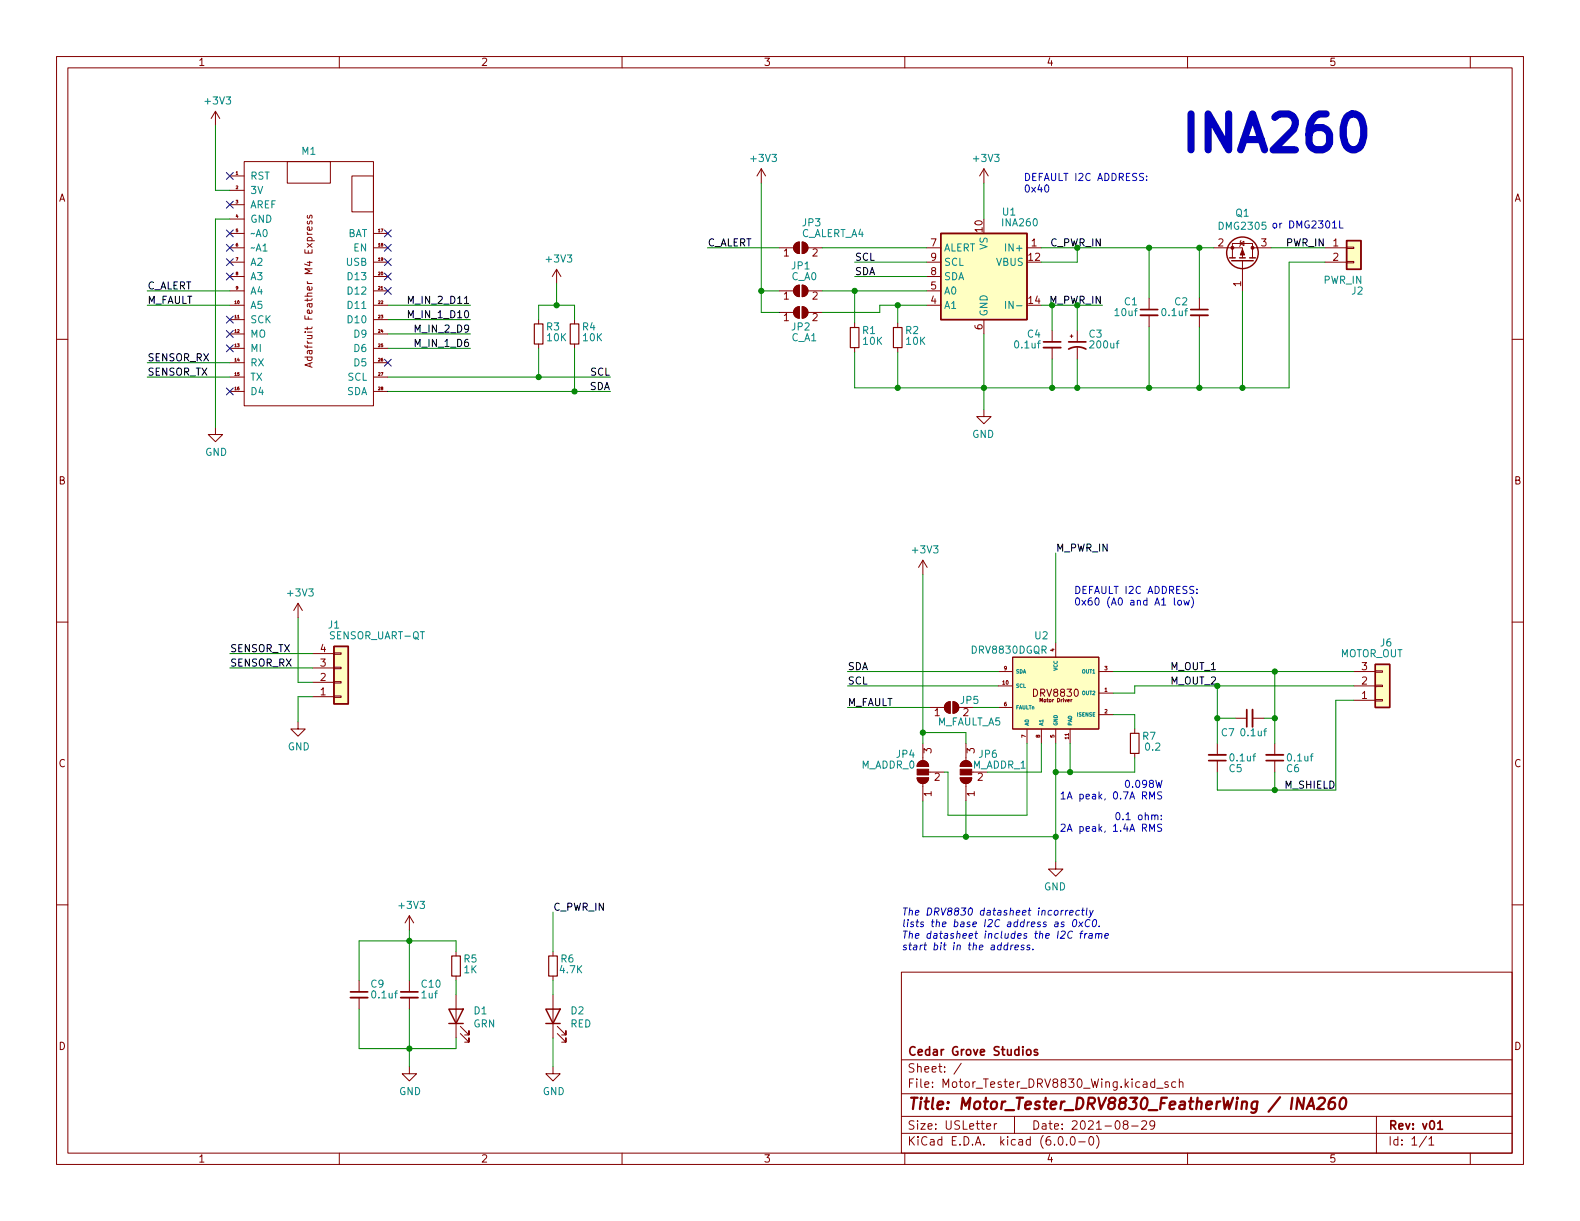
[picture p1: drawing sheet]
<svg xmlns="http://www.w3.org/2000/svg" width="279mm" height="216mm" viewBox="0 0 279 216" stroke-linecap="round" stroke-linejoin="round" font-family="sans-serif">
<g fill="none" stroke="#840000" stroke-width=".18">
<path d="M10 10h259.4v195.9h-259.4zM12 12h255.4v191.9h-255.4zM38.1 19.7l-.8 1.3M38.1 19.7v2.5M38.1 19.7l.8 1.3M60 10v2M110 10v2M160 10v2M210 10v2M260 10v2M40.6 31.1h2.6M40.6 33.7h2.6"/>
<path d="M40.6 36.2h2.6M40.6 38.7h2.6M43.2 28.6h22.8v43.2h-22.8zM50.8 28.6h7.6v3.8h-7.6zM54.4 39.1l-.1 .3 .2 .2h.2l.1-.5h.3v.5M54.4 38.1l-.1 .3 .2 .2 .2-.1 .1-.4h.3v.5M62.2 31.1h3.8v6.4h-3.8zM134.6 29.8l-.7 1.3M134.6 29.8v2.6M134.6 29.8l.8 1.3M174 29.8v2.6M174 29.8l-.8 1.3"/>
<path d="M174 29.8l.8 1.3M10 60h2M40.6 43.8h2.6M40.6 51.4h2.6M40.6 54h2.6M40.6 48.9h2.6M40.6 46.4h2.6M40.6 56.5h2.6M40.6 59.1h2.6M40.6 41.3h2.6M55.1 40.2l.1 .3-.2 .2-.6-.1v-.4l.2-.1 .2 .6M66 43.8h2.6"/>
<path d="M66 51.4h2.6M66 54h2.6M66 48.9h2.6M66 46.4h2.6M66 56.5h2.6M66 59.1h2.6M66 41.3h2.6M95.2 56.5v.8M98.4 47.6l-.7 1.3M98.4 47.6v2.6M98.4 47.6l.8 1.3M101.6 56.5v.8"/>
<path d="M137.8 43.8h2.5M137.8 55.2h2.5M137.8 51.4h2.5M140.6 43.1l.7-.3v2a1.02 1.02 0 0 1-.9-.6 1.02 1.02 0 0 1 .2-1.1zM140.6 54.5l.7-.3v2.1a1.02 1.02 0 0 1-.9-.7 1.02 1.02 0 0 1 .2-1.1zM140.6 50.7l.7-.3v2.1a1.02 1.02 0 0 1-.9-.7 1.02 1.02 0 0 1 .2-1.1zM141.9 42.8a1.02 1.02 0 0 1 1 1 1.02 1.02 0 0 1-1 1zM141.9 54.2a1.02 1.02 0 0 1 1 1 1.02 1.02 0 0 1-1 1.1zM141.9 50.4a1.02 1.02 0 0 1 1 1 1.02 1.02 0 0 1-1 1.1zM142.9 43.8h2.5M142.9 55.2h2.5M142.9 51.4h2.5"/>
<path d="M151.1 57.2v.7M158.7 57.2v.7M163.8 43.8h2.6M163.8 51.4h2.6M163.8 54h2.6M163.8 48.9h2.6M163.8 46.4h2.6M174 56.5v2.6M181.6 43.8h2.5M186.1 58.4v2.1M189.2 59.4h.5M189.5 59.2v.5"/>
<path d="M190.5 58.4v2.1M203.2 52.7v2M203.2 55.8v2M212.1 52.7v2M212.1 55.8v2M214.6 43.8h5.1v1.8M217.9 45.6v-2.5h3.6v2.5M219.3 43.1l.7-.4v.7zM219.5 42.5l-.2 .2v.7l-.1 .2M219.7 46.1v5.3M221.5 43.8h3.3M234.3 43.8h3.8"/>
<path d="M234.3 46.4h3.8M238.1 46.2h1.3v.3h-1.3zM238.1 43.7h1.3v.2h-1.3zM267.4 60h2M38.1 75.6v1.2h1.3l-1.3 1.3-1.3-1.3h1.3M40.6 61.6h2.6M40.6 64.1h2.6M40.6 66.7h2.6M40.6 69.2h2.6M54.8 64.2v.6M55.2 64.1l-1.3 .4 1.3 .5M66 61.6h2.6"/>
<path d="M66 64.1h2.6M66 66.7h2.6M66 69.2h2.6M95.2 60.8v.8M101.6 60.8v.8M151.1 61.5v.7M158.7 61.5v.7M174 72.4v1.3h-1.3l1.3 1.2 1.3-1.2h-1.3M186.1 61.5v2M190.5 61.5v2M163.2 99.1v2.5M163.2 99.1l-.8 1.2"/>
<path d="M163.2 99.1l.8 1.2M10 110h2M52.7 106.7l-.8 1.3M52.7 106.7v2.5M52.7 106.7l.8 1.3M55.2 118.1h3.9M55.2 115.6h3.9M59.1 115.4h1.2v.3h-1.2zM59.1 118h1.2v.2h-1.2zM176.5 118.7h2.6M179.1 116.2h15.2v12.7h-15.2zM186.7 113.7v2.5"/>
<path d="M194.3 118.7h2.5M239.4 118.7h3.8M243.2 118.6h1.3v.3h-1.3zM267.4 110h2M52.7 127.6v1.3h1.3l-1.3 1.3-1.3-1.3h1.3M55.2 123.2h3.9M55.2 120.7h3.9M59.1 120.5h1.2v.3h-1.2zM59.1 123.1h1.2v.2h-1.2zM162.2 137.5h2a1.02 1.02 0 0 1-1 1.1 1.02 1.02 0 0 1-1-1.1zM162.5 134.8a1.02 1.02 0 0 1 1.1-.2 1.02 1.02 0 0 1 .6 .9h-2zM163.2 131.4v3.1"/>
<path d="M163.2 138.6v3M164.2 136.5h2.8M164.5 125.1h2.5M167.3 124.4l.7-.3v2a1.02 1.02 0 0 1-.9-.6 1.02 1.02 0 0 1 .2-1.1zM168.5 124.1a1.02 1.02 0 0 1 1 1 1.02 1.02 0 0 1-1 1zM169.8 137.5h2a1.02 1.02 0 0 1-1 1.1 1.02 1.02 0 0 1-1-1.1zM170.1 134.8a1.02 1.02 0 0 1 1.1-.2 1.02 1.02 0 0 1 .6 .9h-2zM170.8 131.4v3.1M170.8 138.6v3M176.5 121.3h2.6M176.5 125.1h2.6M181.6 128.9v2.5"/>
<path d="M184.1 128.9v2.5M186.7 128.9v2.5M189.2 128.9v2.5M189.4 123.7v.4M194.3 122.6h2.5M194.3 126.4h2.5M200.7 128.9v.8M200.7 133.2v.8M215.3 131.4v2.1M215.3 134.5v2M218.4 127h2.1M221.5 127h2"/>
<path d="M225.4 131.4v2.1M225.4 134.5v2M239.4 123.8h3.8M239.4 121.3h3.8M243.2 121.2h1.3v.2h-1.3zM243.2 123.7h1.3v.3h-1.3zM10 160h2M186.7 152.4v1.3h-1.3l1.3 1.2 1.3-1.2h-1.3M267.4 160h2M63.5 173.4v2M63.5 176.4v2M72.4 161.9l-.8 1.3"/>
<path d="M72.4 161.9v2.6M72.4 173.4v2M72.4 176.4v2M72.4 161.9l.8 1.3M80.6 168.3v.7M80.6 172.6v.8M80.6 175.9v7.6M97.8 168.3v.7M97.8 172.6v.8M97.8 175.9v7.6M159.4 171.9h108v32h-108zM72.4 188.6v1.3h1.3l-1.3 1.2-1.3-1.2h1.3"/>
<path d="M81.4 182.8l1.5 1.5v-.8v.8h-.7M81.4 181.5l1.5 1.5v-.8v.8h-.7M97.8 188.6v1.3h1.3l-1.3 1.2-1.3-1.2h1.3M98.6 182.8l1.5 1.5v-.8v.8h-.8M98.6 181.5l1.5 1.5v-.8v.8h-.8M159.4 197.4h108M159.4 193.4h108M159.4 187.4h108M170 188l-1.3 1.9M174.5 199.2l.7-.2-.1-.3h-.4l-.2 .2v.7h.6M175.8 198.7v1M176.3 198.7h-.3l-.2 .3"/>
<path d="M179.4 197.4v3M198.9 198.8l-.3-.3 .1-.2 .2-.1h.4l.2 .3-.1 .2-.6 .2-.2 .2 .1 .4 .2 .2 .4-.1 .2-.2-.1-.4-.2-.2M200.1 199.1h1.2M201.9 198.3l.6-.1 .2 .1 .1 .3-1 1.1h1M204.2 198.8l-.3 .3-.4-.1-.2-.2 .2-.6h.4l.2 .1a.99 .99 0 0 1-.3 1.4h-.3M204.2 191.4l-.4-.1-.3 .3v.4l.1 .2h.6M204.2 190.8v1.5M204.5 192.4h1.2M206.5 191.4l-.3-.1-.2 .2v.2l.5 .2v.3h-.5M207.9 191.4l-.4-.1-.3 .3v.4l.1 .2h.6M208.5 191.4l.3-.1 .3 .1 .1 .9M208.5 190.8v1.5"/>
<path d="M243.4 197.4v6.5M60 203.9v2M110 203.9v2M159.4 200.4h108M160 203.9v2M187.3 201h.2a.81 .81 0 0 1 .6 .6 .81 .81 0 0 1-.3 .8l-.2 .1a.81 .81 0 0 1-.6-.6 .81 .81 0 0 1 .3-.9zM188.6 202.3v.2M189.5 201h.1a.81 .81 0 0 1 .6 .6 .81 .81 0 0 1-.3 .8l-.1 .1a.81 .81 0 0 1-.6-.6 .81 .81 0 0 1 .3-.9zM190.8 201.9h1.1M192.8 201h.1a.81 .81 0 0 1 .6 .6 .81 .81 0 0 1-.3 .8l-.2 .1a.81 .81 0 0 1-.5-.6 .81 .81 0 0 1 .3-.9zM193.9 200.8a1.72 1.72 0 0 1 0 2.2M210 203.9v2"/>
<path d="M252.3 200.9l-1.3 1.9M252.7 201.4l.4-.4v1.5M252.7 202.5h.8M260 203.9v2"/>
</g>
<g fill="none" stroke="#840000" stroke-width=".3">
<path d="M201.7 54.7h3M210.6 54.7h3M184.5 60.5h3.1M189 60.5h3M189 61.7a3.2 3.2 0 0 1 3 0M213.7 134.5h3.1M220.5 125.5v3M223.9 134.5h3M62 175.4h3M70.9 175.4h3M181.6 185.7l.2-.1 .4 .1 .1 .6-.1 .2-.4 .1-.2-.2zM183.5 185.7l-.4-.1-.2 .2 .1 .2 .5 .1v.4h-.6"/>
<path d="M254.2 198.6l.5-.4v1.5M254.2 199.7h.9"/>
</g>
<path d="M230.6 194.1l-.2 2-.9-2-.3 2M231.1 196.1l.9-2 .4 2M231.3 195.5h1M233.2 194.3l.3-.2h.5a.45 .45 0 0 1 .3 .6l-.2 .3-1.2 1.1h1.2M236.1 194.1a.91 .91 0 0 0-1.1 .9l-.1 .7 .2 .3a.66 .66 0 0 0 1-.3v-.5l-.1-.2a.66 .66 0 0 0-1 .2M237.2 194.3a.46 .46 0 0 1 .5-.2 .46 .46 0 0 1 .3 .4 1.15 1.15 0 0 1-.8 1.6l-.1-.1a1.54 1.54 0 0 1 .1-1.7z" fill="none" stroke="#840000" stroke-width=".4"/>
<g fill="#840000" stroke="#840000" stroke-width=".18">
<path d="M140.6 43.1l.7-.3v2a1.02 1.02 0 0 1-.9-.6 1.02 1.02 0 0 1 .2-1.1z"/>
<path d="M141.9 42.8a1.02 1.02 0 0 1 1 1 1.02 1.02 0 0 1-1 1z"/>
<path d="M140.6 54.5l.7-.3v2.1a1.02 1.02 0 0 1-.9-.7 1.02 1.02 0 0 1 .2-1.1z"/>
<path d="M141.9 54.2a1.02 1.02 0 0 1 1 1 1.02 1.02 0 0 1-1 1.1z"/>
<path d="M140.6 50.7l.7-.3v2.1a1.02 1.02 0 0 1-.9-.7 1.02 1.02 0 0 1 .2-1.1z"/>
<path d="M141.9 50.4a1.02 1.02 0 0 1 1 1 1.02 1.02 0 0 1-1 1.1z"/>
<path d="M162.2 137.5h2a1.02 1.02 0 0 1-1 1.1 1.02 1.02 0 0 1-1-1.1z"/>
<path d="M162.2 136h2v1h-2z"/>
<path d="M162.5 134.8a1.02 1.02 0 0 1 1.1-.2 1.02 1.02 0 0 1 .6 .9h-2z"/>
<path d="M167.3 124.4l.7-.3v2a1.02 1.02 0 0 1-.9-.6 1.02 1.02 0 0 1 .2-1.1z"/>
<path d="M168.5 124.1a1.02 1.02 0 0 1 1 1 1.02 1.02 0 0 1-1 1z"/>
<path d="M169.8 137.5h2a1.02 1.02 0 0 1-1 1.1 1.02 1.02 0 0 1-1-1.1z"/>
<path d="M169.8 136h2v1h-2z"/>
<path d="M170.1 134.8a1.02 1.02 0 0 1 1.1-.2 1.02 1.02 0 0 1 .6 .9h-2z"/>
<path d="M219.7 44.1l.4 1h-.8z"/>
<circle cx="217.9" cy="43.8" r=".25"/>
<circle cx="221.5" cy="43.8" r=".25"/>
</g>
<path d="M94.5 57.3h1.5v3.5h-1.5zM100.8 57.3h1.6v3.5h-1.6zM150.4 57.9h1.5v3.6h-1.5zM158 57.9h1.5v3.6h-1.5zM199.9 129.7h1.5v3.5h-1.5zM79.9 169h1.5v3.6h-1.5zM97 169h1.6v3.6h-1.6z" fill="none" stroke="#840000" stroke-width=".2"/>
<g fill="#ffffc2" stroke="#ffffc2" stroke-width=".18">
<path d="M166.4 41.3h15.2v15.2h-15.2z"/>
<path d="M59.1 114.3h2.5v10.2h-2.5z"/>
<path d="M243.2 117.5h2.5v7.6h-2.5z"/>
<path d="M179.1 116.2h15.2v12.7h-15.2z"/>
<path d="M238.1 42.5h2.6v5.1h-2.6z"/>
</g>
<g fill="none" stroke="#840000" stroke-width=".25">
<path d="M166.4 41.3h15.2v15.2h-15.2zM217.4 45.6h1M217.8 46.1h3.8M219.2 45.6h1M221 45.6h1M238.1 42.5h2.6v5.1h-2.6zM59.1 114.3h2.5v10.2h-2.5zM243.2 117.5h2.5v7.6h-2.5zM79.4 178.4h2.5l-1.3 2.6zM96.5 178.4h2.6l-1.3 2.6zM79.4 181h2.5M96.5 181h2.6"/>
<circle cx="219.7" cy="44.7" r="2.79"/>
</g>
<path d="M177.8 43.1v1.3M177.8 53.3v1.2" fill="none" stroke="#008484" stroke-width=".18"/>
<path d="M201.7 55.8h3M210.6 55.8h3M184.5 61.5h3.1M213.7 133.5h3.1M221.5 125.5v3M223.9 133.5h3M62 176.4h3M70.9 176.4h3" fill="none" stroke="#840000" stroke-width=".33"/>
<path d="M72.2 53.7v-1.3l.4 .9 .5-.9v1.3M72.2 56.2v-1.3l.4 .9 .5-.9v1.3" fill="none" stroke="#000" stroke-width=".18"/>
<g fill="none" stroke="#0000c2" stroke-width=".18">
<path d="M184.9 32.8l.1-.1a.68 .68 0 0 1 .5 .6 .68 .68 0 0 1-.5 .7l-.1-.2-.2-.3zM202.8 31.8v.1M202.8 31.1v.2M236.9 39v1.3h.6M207.7 105.7v1.1l.1 .2M208.4 106.2l.3-.1 .2 .3v.4l-.2 .2-.3-.1-.1-.1zM209.4 106.1l.2 .9 .2-.6 .3 .6 .2-.9M210.7 105.5a1.46 1.46 0 0 1 0 2M211.7 104.8v.1M211.7 104.2v.1M199.1 138.1l.2-.1a.68 .68 0 0 1 .5 .6 .68 .68 0 0 1-.5 .6l-.2-.1-.1-.3zM187.6 145.9l.5-.2 .3 .4-.8 .9h.8"/>
<path d="M187.6 140.4l.4-.4v1.3M187.6 141.3h.8M188.7 147l.5-1.3 .4 1.3M188.7 141.3l.5-1.3 .4 1.3M188.9 146.6h.6M188.9 140.9h.6M197.4 143.8l.2-.1a.68 .68 0 0 1 .5 .6 .68 .68 0 0 1-.5 .7l-.2-.2-.1-.3zM178.2 167.2h-.5l-.2 .5 .2 .3 .4-.1M178.3 166.7l-.2 1.3M178.8 167.1l-.1 .9M179.2 167.1l-.4 .2M179.5 167.5l.6-.1v-.2l-.4-.1-.2 .2v.6h.5"/>
<path d="M181.1 167.2l-.3-.1-.2 .2 .4 .3v.3h-.5M182.1 167.2l-.3-.1-.2 .2 .5 .3-.1 .3h-.4M182.6 167.8v.2M188.2 163.1l-.3-.1-.2 .3 .4 .2v.3h-.5M188.5 161l-.1 .8M188.8 161l-.3 .2M189.2 161.4l.6-.1-.1-.3h-.4l-.2 .6 .2 .2h.4M189.7 164.8a.61 .61 0 0 0-.9 .3 .61 .61 0 0 0 .5 .8l.2-.1M189.9 162.7l.3-.1a.75 .75 0 0 1-.3 1.3l-.2-.2-.1-.3zM190.8 163l.6 .9M190.9 161h-.5l-.2 .6 .2 .2h.4M191 165.1h.4"/>
<path d="M191.3 161h.4M191.5 160.6l-.1 1 .2 .2M191.5 164.6l-.3 .2-.2 1.1M191.5 163l-.8 .9M191.9 165.1l-.1 .8M192.2 160.6l-.1 1 .1 .2M192.2 165.1l-.4 .2M192.6 165.1h.5v.8M192.7 161l.2 .8M192.8 162.7a.61 .61 0 0 0-.9 .4 .61 .61 0 0 0 .5 .8l.2-.2M193.2 165.4h-.5l-.2 .2 .2 .3 .4-.1M193.3 161l-.5 1.1-.2 .1"/>
<path d="M193.4 162.7l.3-.1a.75 .75 0 0 1-.3 1.3l-.2-.2v-.3zM193.8 165.2l.2-.1h.3l-.1 .8M193.8 165.1l-.1 .8M194.3 165.2l.2-.1h.3v.8M194.4 163.7v.2M195.4 165.5l.6-.1v-.3h-.4l-.2 .1v.6h.5"/>
</g>
<path d="M238.1 20.7a1.52 1.52 0 0 1 1.6-.5 1.52 1.52 0 0 1 1.2 1.2 4.9 4.9 0 0 1-.6 4.8 1.51 1.51 0 0 1-2.5-.9 5.4 5.4 0 0 1 .3-4.6z" fill="none" stroke="#0000c2" stroke-width="1.3"/>
<g fill="none" stroke="#008400" stroke-width=".18">
<path d="M38.1 22.2v11.5h2.5M40.6 38.7h-2.5v36.9M134.6 32.4v22.8h3.2M174 32.4v6.3M26 54h14.6M26 51.4h14.6M68.6 54h14.6M68.6 59.1h14.6M68.6 56.5h14.6M95.2 56.5v-2.5h6.4v2.5M98.4 50.2v3.8M125.1 43.8h12.7"/>
<path d="M134.6 51.4h3.2M145.4 43.8h18.4M145.4 51.4h18.4M151.1 51.4v5.8M151.1 46.4h12.7M151.1 48.9h12.7M158.7 54v3.2M163.8 54h-8.2v1.2h-10.2M174 59.1v13.3M184.1 43.8h30.5M184.1 54h10.8M186.1 54v4.4"/>
<path d="M190.5 43.8v2.6h-6.4M190.5 54v4.4M203.2 43.8v8.9M203.2 57.8v10.8M212.1 43.8v8.9M212.1 57.8v10.8M219.7 51.4v17.2M224.8 43.8h9.5M234.3 46.4h-6.3v22.2h-76.9v-6.4M26 66.7h14.6M26 64.1h14.6M68.6 66.7h39.3"/>
<path d="M68.6 69.2h39.3M68.6 61.6h14.6M95.2 61.6v5.1M101.6 61.6v7.6M158.7 62.2v6.4M186.1 63.5v5.1M190.5 63.5v5.1M186.7 97.8v15.9M40.6 118.1h14.6M40.6 115.6h14.6M52.7 109.2v11.5h2.5M149.9 118.7h26.6"/>
<path d="M163.2 101.6v29.8M196.8 118.7h42.6M225.4 118.7v12.7M55.2 123.2h-2.5v4.4M149.9 121.3h26.6M149.9 125.1h14.6M163.2 129.5h7.6v1.9M172.1 125.1h4.4M181.6 131.4v12.7h-14v-7.6h-.6M184.1 131.4v5.1h-9.5M186.7 131.4v21M189.2 131.4v5.1"/>
<path d="M196.8 126.4h3.9v2.5M200.7 134v2.5h-14M215.3 121.3v10.1M215.3 127h3.1M223.5 127h1.9M225.4 136.5v3.2M239.4 123.8h-3.2v15.9h-20.9v-3.2M239.4 121.3h-38.7v1.3h-3.9M163.2 141.6v6.4h23.5M170.8 141.6v6.4M63.5 178.4v7h17.1v-1.9M72.4 164.5v8.9"/>
<path d="M72.4 178.4v10.2M80.6 168.3v-1.9h-17.1v7M80.6 173.4v2.5M97.8 161.3v7M97.8 173.4v2.5M97.8 183.5v5.1"/>
</g>
<g fill="none" stroke="#000084" stroke-width=".18">
<path d="M40 30.5l1.2 1.2M40 35.6l1.2 1.2M41.2 30.5l-1.2 1.2M41.2 35.6l-1.2 1.2M40 48.3l1.2 1.2M40 45.7l1.2 1.3M40 40.7l1.2 1.2M40 43.2l1.2 1.2M40 55.9l1.2 1.2M40 58.4l1.2 1.3M41.2 48.3l-1.2 1.2M41.2 45.7l-1.2 1.3"/>
<path d="M41.2 40.7l-1.2 1.2M41.2 43.2l-1.2 1.2M41.2 55.9l-1.2 1.2M41.2 58.4l-1.2 1.3M68 50.8l1.2 1.2M68 48.3l1.2 1.2M68 40.7l1.2 1.2M68 45.7l1.2 1.3M68 43.2l1.2 1.2M69.2 50.8l-1.2 1.2M69.2 48.3l-1.2 1.2M69.2 40.7l-1.2 1.2"/>
<path d="M69.2 45.7l-1.2 1.3M69.2 43.2l-1.2 1.2M40 68.6l1.2 1.2M40 61l1.2 1.2M41.2 68.6l-1.2 1.2M41.2 61l-1.2 1.2M68 63.5l1.2 1.2M69.2 63.5l-1.2 1.2"/>
</g>
<g fill="#008400" stroke="#008400" stroke-width=".18">
<circle cx="225.4" cy="127" r=".46"/>
<circle cx="225.4" cy="139.7" r=".46"/>
<circle cx="189.2" cy="136.5" r=".46"/>
<circle cx="98.4" cy="54" r=".46"/>
<circle cx="158.7" cy="68.6" r=".46"/>
<circle cx="151.1" cy="51.4" r=".46"/>
<circle cx="134.6" cy="51.4" r=".46"/>
<circle cx="72.4" cy="166.4" r=".46"/>
<circle cx="101.6" cy="69.2" r=".46"/>
<circle cx="95.2" cy="66.7" r=".46"/>
<circle cx="72.4" cy="185.4" r=".46"/>
<circle cx="203.2" cy="68.6" r=".46"/>
<circle cx="212.1" cy="68.6" r=".46"/>
<circle cx="225.4" cy="118.7" r=".46"/>
<circle cx="219.7" cy="68.6" r=".46"/>
<circle cx="212.1" cy="43.8" r=".46"/>
<circle cx="203.2" cy="43.8" r=".46"/>
<circle cx="215.3" cy="127" r=".46"/>
<circle cx="186.7" cy="136.5" r=".46"/>
<circle cx="186.7" cy="148" r=".46"/>
<circle cx="170.8" cy="148" r=".46"/>
<circle cx="163.2" cy="129.5" r=".46"/>
<circle cx="186.1" cy="68.6" r=".46"/>
<circle cx="174" cy="68.6" r=".46"/>
<circle cx="158.7" cy="54" r=".46"/>
<circle cx="190.5" cy="68.6" r=".46"/>
</g>
<text font-size="8.8" fill="#0000c2" x="208.3" y="26.8">INA260</text>
<text font-size="2.8" fill="#840000" x="160.4" y="196.2">Title: Motor_Tester_DRV8830_FeatherWing / INA260</text>
<g font-size="2.1" fill="#840000">
<text x="160.4" y="189.7">Sheet: /</text>
<text x="160.4" y="186.7">Cedar Grove Studios</text>
<text x="160.4" y="192.4">File: Motor_Tester_DRV8830_Wing.kicad_sch</text>
<text x="160.4" y="202.5">KiCad E.D.A. kicad (6.0.0-0)</text>
<text x="160.4" y="199.7">Size: USLetter</text>
<text x="182.4" y="199.7">Date: 2021-08-29</text>
<text x="245.4" y="199.7">Rev: v01</text>
<text x="245.4" y="202.5">Id: 1/1</text>
</g>
<g font-size="1.8" fill="#840000">
<text x="35" y="11.6">1</text>
<text x="85" y="11.6">2</text>
<text x="135" y="11.6">3</text>
<text x="185" y="11.6">4</text>
<text x="235" y="11.6">5</text>
<text x="10.3" y="35.6">A</text>
<text x="267.7" y="35.6">A</text>
<text x="173.7" y="41" transform="rotate(-90 173.7 41)">10</text>
<text x="138.6" y="45.3">1</text>
<text x="143.7" y="45.3">2</text>
<text x="164.6" y="43.6">7</text>
<text x="164.6" y="46.1">9</text>
<text x="181.9" y="46.1">12</text>
<text x="182.4" y="43.6">1</text>
<text x="215.4" y="43.6">2</text>
<text x="223" y="43.6">3</text>
<text x="235.7" y="43.6">1</text>
<text x="235.7" y="46.1">2</text>
<text x="138.6" y="53">1</text>
<text x="143.7" y="53">2</text>
<text x="164.6" y="53.7">4</text>
<text x="164.6" y="51.2">5</text>
<text x="164.6" y="48.6">8</text>
<text x="181.9" y="53.7">14</text>
<text x="219.5" y="50.7" transform="rotate(-90 219.5 50.7)">1</text>
<text x="138.6" y="56.8">1</text>
<text x="143.7" y="56.8">2</text>
<text x="173.7" y="58.3" transform="rotate(-90 173.7 58.3)">6</text>
<text x="55.2" y="63.4" transform="rotate(-90 55.2 63.4)">Adafruit Feather M4 Express</text>
<text x="10.3" y="85.7">B</text>
<text x="267.7" y="85.7">B</text>
<text x="56.7" y="117.9">3</text>
<text x="56.7" y="115.3">4</text>
<text x="240.8" y="118.5">3</text>
<text x="56.7" y="122.9">1</text>
<text x="56.7" y="120.4">2</text>
<text x="182.9" y="123.2">DRV8830</text>
<text x="240.8" y="123.6">1</text>
<text x="240.8" y="121">2</text>
<text x="165.2" y="126.6">1</text>
<text x="170.3" y="126.6">2</text>
<text x="10.3" y="135.6">C</text>
<text x="164.7" y="133.2" transform="rotate(-90 164.7 133.2)">3</text>
<text x="172.3" y="133.2" transform="rotate(-90 172.3 133.2)">3</text>
<text x="267.7" y="135.6">C</text>
<text x="164.7" y="140.8" transform="rotate(-90 164.7 140.8)">1</text>
<text x="165.2" y="138">2</text>
<text x="172.3" y="140.8" transform="rotate(-90 172.3 140.8)">1</text>
<text x="172.9" y="138">2</text>
<text x="10.3" y="185.7">D</text>
<text x="267.7" y="185.7">D</text>
<text x="35" y="205.6">1</text>
<text x="85" y="205.6">2</text>
<text x="135" y="205.6">3</text>
<text x="185" y="205.6">4</text>
<text x="235" y="205.6">5</text>
</g>
<g font-size="1.8" fill="#008484">
<text x="36.4" y="18.5">+3V3</text>
<text x="53.4" y="27.4">M1</text>
<text x="132.9" y="28.6">+3V3</text>
<text x="172.3" y="28.6">+3V3</text>
<text x="44.2" y="31.8">RST</text>
<text x="44.2" y="34.3">3V</text>
<text x="44.2" y="36.8">AREF</text>
<text x="44.2" y="39.4">GND</text>
<text x="44.2" y="41.9">~A0</text>
<text x="61.4" y="41.9">BAT</text>
<text x="141.6" y="41.9">C_ALERT_A4</text>
<text x="141.9" y="40">JP3</text>
<text x="177.3" y="38.1">U1</text>
<text x="177.3" y="40">INA260</text>
<text x="218.5" y="38.3">Q1</text>
<text x="44.2" y="44.4">~A1</text>
<text x="44.2" y="47">A2</text>
<text x="61.3" y="47">USB</text>
<text x="62.6" y="44.4">EN</text>
<text x="96.7" y="46.4">+3V3</text>
<text x="140" y="47.6">JP1</text>
<text x="166.9" y="44.4">ALERT</text>
<text x="166.9" y="47">SCL</text>
<text x="174.6" y="44.1" transform="rotate(-90 174.6 44.1)">VS</text>
<text x="176.2" y="47">VBUS</text>
<text x="178.3" y="44.4">IN+</text>
<text x="44.2" y="49.5">A3</text>
<text x="44.2" y="52.1">A4</text>
<text x="61.8" y="49.5">D13</text>
<text x="61.8" y="52.1">D12</text>
<text x="140" y="49.5">C_A0</text>
<text x="166.9" y="52.1">A0</text>
<text x="166.9" y="49.5">SDA</text>
<text x="198.8" y="54">C1</text>
<text x="207.7" y="54">C2</text>
<text x="234.1" y="50.2">PWR_IN</text>
<text x="239" y="52.1">J2</text>
<text x="44.2" y="54.6">A5</text>
<text x="44.2" y="57.2">SCK</text>
<text x="44.2" y="59.7">MO</text>
<text x="61.8" y="54.6">D11</text>
<text x="61.8" y="57.2">D10</text>
<text x="62.8" y="59.7">D9</text>
<text x="96.7" y="58.4">R3</text>
<text x="103" y="58.4">R4</text>
<text x="140" y="58.4">JP2</text>
<text x="152.5" y="59.1">R1</text>
<text x="160.2" y="59.1">R2</text>
<text x="166.9" y="54.6">A1</text>
<text x="174.6" y="56" transform="rotate(-90 174.6 56)">GND</text>
<text x="178.7" y="54.6">IN-</text>
<text x="181.7" y="59.7">C4</text>
<text x="192.6" y="59.7">C3</text>
<text x="197.3" y="55.9">10uf</text>
<text x="205.6" y="55.9">0.1uf</text>
<text x="44.2" y="62.2">MI</text>
<text x="44.2" y="64.8">RX</text>
<text x="62.8" y="62.2">D6</text>
<text x="62.8" y="64.8">D5</text>
<text x="96.8" y="60.3">10K</text>
<text x="103.2" y="60.3">10K</text>
<text x="140" y="60.3">C_A1</text>
<text x="152.7" y="61">10K</text>
<text x="160.3" y="61">10K</text>
<text x="179.6" y="61.6">0.1uf</text>
<text x="192.9" y="61.6">200uf</text>
<text x="44.2" y="67.3">TX</text>
<text x="44.2" y="69.8">D4</text>
<text x="61.3" y="69.8">SDA</text>
<text x="61.5" y="67.3">SCL</text>
<text x="171.9" y="77.4">GND</text>
<text x="36.3" y="80.6">GND</text>
<text x="161.5" y="97.8">+3V3</text>
<text x="51" y="105.5">+3V3</text>
<text x="58.1" y="111.1">J1</text>
<text x="58.5" y="113">SENSOR_UART-QT</text>
<text x="183" y="113">U2</text>
<text x="171.9" y="115.6">DRV8830DGQR</text>
<text x="236.9" y="116.2">MOTOR_OUT</text>
<text x="244.1" y="114.3">J6</text>
<text x="169.9" y="124.5">JP5</text>
<text x="165.7" y="128.3">M_FAULT_A5</text>
<text x="202.1" y="130.8">R7</text>
<text x="216" y="130.2">C7</text>
<text x="219.6" y="130.2">0.1uf</text>
<text x="50.9" y="132.7">GND</text>
<text x="152.3" y="135.9">M_ADDR_0</text>
<text x="158.5" y="134">JP4</text>
<text x="172" y="135.9">M_ADDR_1</text>
<text x="173.2" y="134">JP6</text>
<text x="202.6" y="132.7">0.2</text>
<text x="217.4" y="136.5">C5</text>
<text x="217.6" y="134.6">0.1uf</text>
<text x="227.5" y="136.5">C6</text>
<text x="227.8" y="134.6">0.1uf</text>
<text x="70.7" y="160.7">+3V3</text>
<text x="184.6" y="157.4">GND</text>
<text x="82.1" y="170.2">R5</text>
<text x="82.1" y="172.1">1K</text>
<text x="99.1" y="172.1">4.7K</text>
<text x="99.2" y="170.2">R6</text>
<text x="65.6" y="174.6">C9</text>
<text x="65.9" y="176.5">0.1uf</text>
<text x="74.6" y="176.5">1uf</text>
<text x="74.6" y="174.6">C10</text>
<text x="83.8" y="179.3">D1</text>
<text x="101" y="179.3">D2</text>
<text x="83.7" y="181.7">GRN</text>
<text x="100.8" y="181.7">RED</text>
<text x="70.6" y="193.6">GND</text>
<text x="96" y="193.6">GND</text>
</g>
<g font-size="1.8" fill="#0000c2">
<text x="181" y="32">DEFAULT I2C ADDRESS:</text>
<text x="181" y="34">0x40</text>
<text x="215.7" y="40.6">DMG2305 or DMG2301L</text>
<text x="189.9" y="105">DEFAULT I2C ADDRESS:</text>
<text x="189.9" y="107.1">0x60 (A0 and A1 low)</text>
<text x="189.8" y="141.3">1A peak, 0.7A RMS</text>
<text x="199.6" y="139.3">0.098W</text>
<text x="189.8" y="147.1">2A peak, 1.4A RMS</text>
<text x="198.5" y="145">0.1 ohm:</text>
<text x="159.4" y="161.9">The DRV8830 datasheet incorrectly</text>
<text x="159.4" y="163.9">lists the base I2C address as 0xC0.</text>
<text x="159.4" y="166">The datasheet includes the I2C frame</text>
<text x="159.4" y="168">start bit in the address.</text>
</g>
<g font-size="1.8">
<text x="125.1" y="43.6">C_ALERT</text>
<text x="151.1" y="46.1">SCL</text>
<text x="227.3" y="43.6">PWR_IN</text>
<text x="26" y="51.2">C_ALERT</text>
<text x="26" y="53.7">M_FAULT</text>
<text x="72.8" y="53.7">M_IN_2_D11</text>
<text x="151.1" y="48.6">SDA</text>
<text x="72.8" y="56.3">M_IN_1_D10</text>
<text x="73.7" y="58.8">M_IN_2_D9</text>
<text x="26" y="63.9">SENSOR_RX</text>
<text x="73.7" y="61.3">M_IN_1_D6</text>
<text x="26" y="66.4">SENSOR_TX</text>
<text x="104.2" y="69">SDA</text>
<text x="104.4" y="66.4">SCL</text>
<text x="186.7" y="97.5">M_PWR_IN</text>
<text x="40.6" y="117.8">SENSOR_RX</text>
<text x="40.6" y="115.3">SENSOR_TX</text>
<text x="149.9" y="118.5">SDA</text>
<text x="207.1" y="118.5">M_OUT_1</text>
<text x="149.9" y="124.8">M_FAULT</text>
<text x="149.9" y="121">SCL</text>
<text x="227.3" y="139.4">M_SHIELD</text>
<text x="97.8" y="161">C_PWR_IN</text>
</g>
<g font-size="1.8" fill="#008400">
<text x="185.8" y="43.6">C_PWR_IN</text>
<text x="185.6" y="53.7">M_PWR_IN</text>
<text x="207.1" y="121">M_OUT_2</text>
</g>
<g font-size=".9" fill="#840000">
<text x="177.6" y="118.5">9</text>
<text x="186.4" y="115.2" transform="rotate(-90 186.4 115.2)">4</text>
<text x="195.3" y="118.5">3</text>
<text x="177.3" y="121">10</text>
<text x="177.6" y="124.8">6</text>
<text x="184.1" y="124.1">Motor Driver</text>
<text x="195.3" y="122.3">1</text>
<text x="181.4" y="130.4" transform="rotate(-90 181.4 130.4)">7</text>
<text x="183.9" y="130.4" transform="rotate(-90 183.9 130.4)">8</text>
<text x="186.4" y="130.4" transform="rotate(-90 186.4 130.4)">5</text>
<text x="189" y="130.7" transform="rotate(-90 189 130.7)">11</text>
<text x="195.3" y="126.1">2</text>
</g>
<g font-size=".9" fill="#008484">
<text x="179.6" y="119.1">SDA</text>
<text x="187" y="118.6" transform="rotate(-90 187 118.6)">VCC</text>
<text x="191.4" y="119.1">OUT1</text>
<text x="179.6" y="121.6">SCL</text>
<text x="179.6" y="125.4">FAULTn</text>
<text x="191.4" y="122.9">OUT2</text>
<text x="181.9" y="128.4" transform="rotate(-90 181.9 128.4)">A0</text>
<text x="184.5" y="128.4" transform="rotate(-90 184.5 128.4)">A1</text>
<text x="187" y="128.4" transform="rotate(-90 187 128.4)">GND</text>
<text x="189.5" y="128.4" transform="rotate(-90 189.5 128.4)">PAD</text>
<text x="190.6" y="126.7">ISENSE</text>
</g>
<g font-size=".7" fill="#840000">
<text x="41.7" y="30.9">1</text>
<text x="41.7" y="33.4">2</text>
<text x="41.7" y="35.9">3</text>
<text x="41.7" y="38.5">4</text>
<text x="41.7" y="41">5</text>
<text x="66.9" y="41">17</text>
<text x="41.7" y="43.6">6</text>
<text x="41.7" y="46.1">7</text>
<text x="66.9" y="43.6">18</text>
<text x="66.9" y="46.1">19</text>
<text x="41.5" y="53.7">10</text>
<text x="41.7" y="48.6">8</text>
<text x="41.7" y="51.2">9</text>
<text x="66.9" y="48.6">20</text>
<text x="66.9" y="51.2">21</text>
<text x="66.9" y="53.7">22</text>
<text x="41.5" y="56.3">11</text>
<text x="41.5" y="58.8">12</text>
<text x="66.9" y="56.3">23</text>
<text x="66.9" y="58.8">24</text>
<text x="41.5" y="61.3">13</text>
<text x="41.5" y="63.9">14</text>
<text x="66.9" y="61.3">25</text>
<text x="66.9" y="63.9">26</text>
<text x="41.5" y="66.4">15</text>
<text x="41.5" y="69">16</text>
<text x="66.9" y="66.4">27</text>
<text x="66.9" y="69">28</text>
</g>
</svg>
